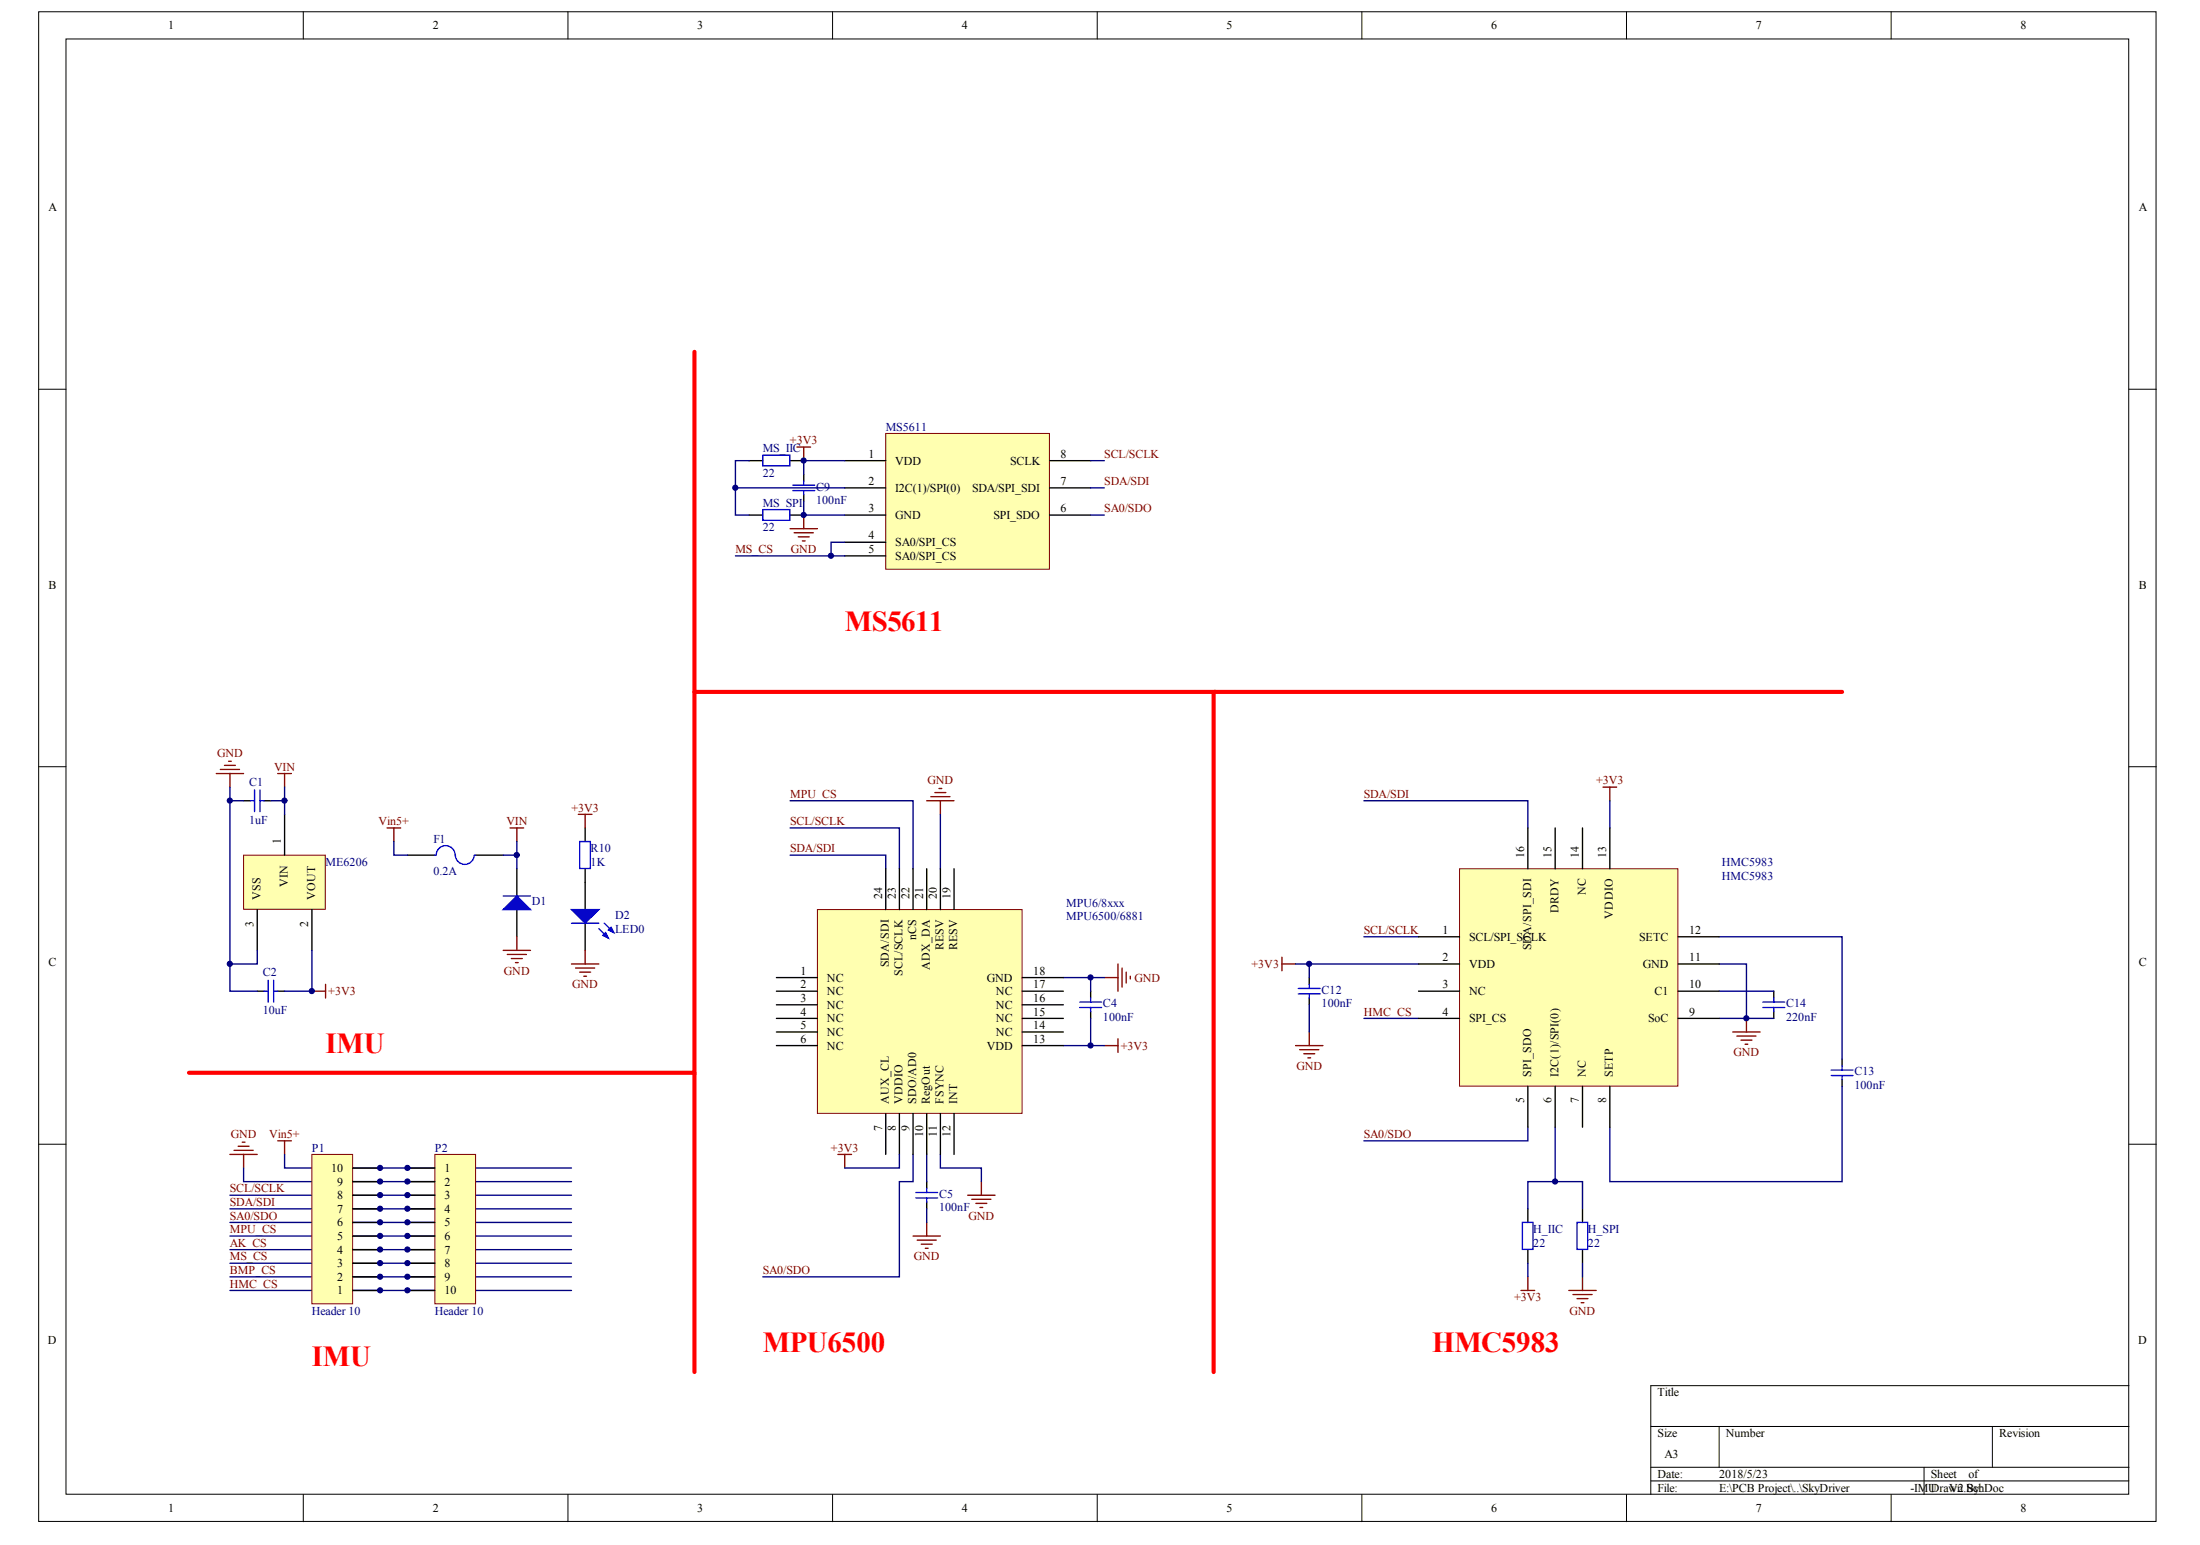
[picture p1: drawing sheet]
<svg xmlns="http://www.w3.org/2000/svg" width="288mm" height="202mm" viewBox="0 0 288 202" stroke-linecap="round" stroke-linejoin="round" font-family="sans-serif">
<g fill="#fff" stroke="#000" stroke-width=".13">
<path d="M5.1 1.5h277v197.6h-277z"/>
<path d="M8.6 5.1h269.9v190.4h-269.9z"/>
</g>
<g fill="none" stroke="#000" stroke-width=".13">
<path d="M39.7 1.5v3.6M74.3 1.5v3.6M108.9 1.5v3.6M143.6 1.5v3.6M178.2 1.5v3.6M212.8 1.5v3.6M247.5 1.5v3.6M5.1 50.9h3.5M278.6 50.9h3.6M5.1 100.3h3.5M278.6 100.3h3.6M5.1 149.7h3.5"/>
<path d="M278.6 149.7h3.6M39.7 195.5v3.6M74.3 195.5v3.6M108.9 195.5v3.6M143.6 195.5v3.6M178.2 195.5v3.6M212.8 195.5v3.6M216 186.6h62.6M216 192h62.6M216 193.8h62.6M224.9 186.6v5.4M247.5 195.5v3.6"/>
<path d="M251.8 192v3.5M260.7 186.6v5.4M278.6 181.3h-62.6v14.2"/>
</g>
<path d="M115.9 56.7h21.4v17.8h-21.4z" fill="#ffffb0" stroke="#800000" stroke-width=".13"/>
<path d="M110.5 60.3h5.4M110.5 63.8h5.4M110.5 67.4h5.4M110.5 71h5.4M110.5 72.7h5.4M137.3 60.3h5.4M137.3 63.8h5.4M137.3 67.4h5.4M31.9 104.8h.9M34.6 104.8h.8M33.7 129.7h.9M36.3 129.7h.9" fill="none" stroke="#000" stroke-width=".18"/>
<path d="M32.8 104.8h.5M33.3 103.3v2.9M34 103.3v2.9M34 104.8h.6M34.6 129.7h.5M35.1 128.3v2.8M35.8 128.3v2.8M35.8 129.7h.5" fill="none" stroke="#00f" stroke-width=".18"/>
<path d="M30.1 151h3.6M30.6 150.5h2.5M31.2 150h1.4M31.7 149.4h.4M31.9 151v1.8" fill="none" stroke="#800000" stroke-width=".18"/>
<path d="M31.9 111.9h10.7v7.1h-10.7z" fill="#ffffb0" stroke="#800000" stroke-width=".13"/>
<g fill="none" stroke="#000" stroke-width=".18">
<path d="M98 60.3h1.8M98 67.4h1.8M103.4 60.3h1.8M103.4 67.4h1.8M105.2 62.1v.8M105.2 64.7v.9M33.7 119v5.3M37.2 106.5v5.4M40.8 119v5.3M53.3 111.9h3.6M62.3 111.9h3.5M67.6 113.7v3.5"/>
<path d="M67.6 119v3.6M76.6 108.3v1.8M76.6 113.7v5.3M76.6 120.8v3.5M142.7 129.7v.9M142.7 132.4v.8M171.3 127.9v.9M171.3 130.6v.9M232.1 129.7v.9M232.1 132.4v.8M241 138.6v.9M121.3 154.6v.9"/>
<path d="M121.3 157.3v.9M199.9 158.2v1.7M207.1 158.2v1.7M241 141.3v.8M199.9 163.5v1.8M207.1 163.5v1.8"/>
</g>
<g fill="none" stroke="#800000" stroke-width=".18">
<path d="M104.3 58.5h1.8M105.2 58.5v1.8M103.4 69.2h3.6M103.9 69.7h2.5M104.5 70.2h1.4M105 70.8h.3M105.2 67.4v1.8M29.9 99.6h.4M28.3 101.2h3.6M28.8 100.7h2.5M29.4 100.1h1.4M30.1 101.2v1.8"/>
<path d="M36.3 101.2h1.8M37.2 101.2v1.8M50.6 108.3h1.8M51.5 108.3v1.8M66.7 108.3h1.8M67.6 108.3v1.8M75.7 106.5h1.8M76.6 106.5v1.8M121.3 104.8h3.5M121.8 104.2h2.5M122.3 103.7h1.5M122.9 103.2h.3"/>
<path d="M123 104.8v1.7M209.7 103h1.8M210.6 103v1.8M40.8 129.7h1.8M42.6 128.8v1.8M65.8 124.3h3.6M66.4 124.9h2.5M66.9 125.4h1.4M67.4 125.9h.4M67.6 122.6v1.7M74.8 126.1h3.6M75.3 126.7h2.5"/>
<path d="M75.9 127.2h1.4M76.4 127.7h.3M76.6 124.3v1.8M144.5 127.9h1.8M144.5 136.8h1.8M146.3 126.1v3.6M146.3 135.9v1.8M146.8 126.7v2.4M147.4 127.2v1.4M147.9 127.7v.4M167.7 126.1h1.8M167.7 125.2v1.8"/>
<path d="M169.5 136.8h3.6M170.1 137.3h2.5M170.6 137.9h1.4M171.1 138.4h.4M171.3 135v1.8M226.7 135h3.6M227.3 135.6h2.5M227.8 136.1h1.4M228.3 136.6h.4M228.5 133.2v1.8M36.3 149.3h1.8M37.2 149.3v1.7"/>
<path d="M109.6 151h1.8M110.5 151v1.8M121.3 159.9v1.8M126.6 156.4h3.6M127.2 156.9h2.5M127.7 157.4h1.4M128.2 158h.4M128.4 154.6v1.8M119.5 161.7h3.5M120 162.3h2.5M120.5 162.8h1.5M121.1 163.3h.3"/>
<path d="M199 168.8h1.8M199.9 167.1v1.7M205.3 168.8h3.6M205.8 169.4h2.5M206.4 169.9h1.4M206.9 170.4h.3M207.1 167.1v1.7"/>
</g>
<g fill="none" stroke="#000080" stroke-width=".18">
<path d="M96.2 63.8h14.3M96.2 72.7h14.3M98 60.3h-1.8v7.1h1.8M105.2 65.6v1.8h5.3M110.5 71h-1.8v1.7M110.5 60.3h-5.3v1.8M142.7 63.8h1.8M142.7 60.3h1.8M142.7 67.4h1.8M30.1 103v1.8h1.8M35.4 104.8h1.8M37.2 103v3.5"/>
<path d="M51.5 110.1v1.8h1.8M65.8 111.9h1.8M67.6 110.1v3.6M103.4 111.9h12.5v1.8M103.4 108.3h14.3v5.4M103.4 104.8h16.1v8.9M123 106.5v7.2M178.5 104.8h21.4v3.5M210.6 104.8v3.5M33.7 124.3v1.8h-3.6M40.8 124.3v5.4h-3.6M139.1 127.9h5.4"/>
<path d="M139.1 136.8h5.4M142.7 127.9v1.8M142.7 133.2v3.6M169.5 126.1h16.1M171.3 126.1v1.8M171.3 131.5v3.5M178.5 133.2h7.1M178.5 122.6h7.1M224.9 122.6h16.1v16M224.9 126.1h3.6v7.1h-3.6M224.9 129.7h7.2M228.5 133.2h3.6"/>
<path d="M30.1 158.2h44.7M30.1 159.9h44.7M30.1 156.4h44.7M31.9 152.8v1.8h42.9M37.2 151v1.8h37.6M119.5 151v3.6h-1.8v12.5h-17.9M121.3 151v3.6M121.3 158.2v1.7M123 151v1.8h5.4v1.8M199.9 147.5v1.8h-21.4M203.5 147.5v7.1h-3.6v3.6M203.5 154.6h3.6v3.6"/>
<path d="M241 142.1v12.5h-30.4v-7.1M30.1 161.7h44.7M30.1 163.5h44.7M30.1 165.3h44.7M30.1 167.1h44.7M30.1 168.8h44.7M199.9 165.3v1.8M207.1 165.3v1.8"/>
</g>
<g fill="none" stroke="#00f" stroke-width=".18">
<path d="M99.8 59.6h3.5v1.3h-3.5zM99.8 66.7h3.5v1.4h-3.5zM103.7 63.5h2.9M103.7 64.2h2.9M105.2 62.9v.6M105.2 64.2v.5M56.9 111.9h.2M57.1 111.8a1.23 1.23 0 0 1 1.2-1.2 1.23 1.23 0 0 1 1.2 1.3M59.6 111.9a1.23 1.23 0 0 0 1.2 1.2 1.23 1.23 0 0 0 1.2-1.2M62.1 111.9h.2M65.8 117.2h3.6M75.9 110.1h1.3v3.5h-1.3z"/>
<path d="M74.8 120.8h3.6M78.4 121.5l1.2 1.2M79.1 120.8l1.2 1.2M141.3 131.1h2.8M141.3 131.8h2.8M142.7 130.6v.5M142.7 131.8v.6M169.9 129.3h2.8M169.9 130h2.8M171.3 128.8v.5M171.3 130v.6M230.7 131.1h2.8"/>
<path d="M230.7 131.8h2.8M232.1 130.6v.5M232.1 131.8v.6M241 139.5v.5M119.8 156h2.9M119.8 156.7h2.9M121.3 155.5v.5M121.3 156.7v.6M199.2 159.9h1.4v3.6h-1.4zM206.4 159.9h1.3v3.6h-1.3zM239.6 140h2.9M239.6 140.7h2.9"/>
<path d="M241 140.7v.6"/>
</g>
<g fill="#00f" stroke="#00f" stroke-width=".18">
<path d="M74.8 119h3.6l-1.8 1.8z"/>
<path d="M78.9 122.4l.3-.4 .4 .7z"/>
<path d="M79.6 121.7l.4-.4 .3 .7z"/>
<path d="M65.8 119l1.8-1.8 1.8 1.8z"/>
</g>
<path d="M107 119h26.7v26.7h-26.7z" fill="#ffffb0" stroke="#800000" stroke-width=".13"/>
<g fill="none" stroke="#000" stroke-width=".18">
<path d="M115.9 113.7v5.3M117.7 113.7v5.3M119.5 113.7v5.3M121.3 113.7v5.3M123 113.7v5.3M124.8 113.7v5.3M101.6 127.9h5.4M101.6 129.7h5.4M101.6 131.5h5.4M101.6 133.2h5.4M101.6 135h5.4M101.6 136.8h5.4"/>
<path d="M133.8 127.9h5.3M133.8 129.7h5.3M133.8 131.5h5.3M133.8 133.2h5.3M133.8 135h5.3M133.8 136.8h5.3M115.9 145.7v5.3M117.7 145.7v5.3M119.5 145.7v5.3M121.3 145.7v5.3M123 145.7v5.3M124.8 145.7v5.3"/>
</g>
<path d="M117.7 151v1.8h-7.2" fill="none" stroke="#000080" stroke-width=".18"/>
<path d="M191 113.7h28.5v28.4h-28.5z" fill="#ffffb0" stroke="#800000" stroke-width=".13"/>
<g fill="none" stroke="#000" stroke-width=".18">
<path d="M199.9 108.3v5.4M203.5 108.3v5.4M207.1 108.3v5.4M210.6 108.3v5.4M185.6 122.6h5.4M185.6 126.1h5.4M185.6 129.7h5.4M185.6 133.2h5.4M219.6 122.6h5.3M219.6 126.1h5.3M219.6 129.7h5.3M219.6 133.2h5.3"/>
<path d="M199.9 142.1v5.4M203.5 142.1v5.4M207.1 142.1v5.4M210.6 142.1v5.4"/>
</g>
<path d="M30.1 104.8v24.9h3.6" fill="none" stroke="#000080" stroke-width=".18"/>
<path d="M40.8 151h5.3v19.6h-5.3z" fill="#ffffb0" stroke="#800000" stroke-width=".13"/>
<path d="M46.2 159.9h3.6M46.2 158.2h3.6M46.2 156.4h3.6M46.2 154.6h3.6M46.2 152.8h3.6M46.2 168.8h3.6M46.2 167.1h3.6M46.2 165.3h3.6M46.2 163.5h3.6M46.2 161.7h3.6" fill="none" stroke="#000" stroke-width=".18"/>
<path d="M56.9 151h5.3v19.6h-5.3z" fill="#ffffb0" stroke="#800000" stroke-width=".13"/>
<path d="M53.3 152.8h3.6M53.3 154.6h3.6M53.3 156.4h3.6M53.3 158.2h3.6M53.3 159.9h3.6M53.3 161.7h3.6M53.3 163.5h3.6M53.3 165.3h3.6M53.3 167.1h3.6M53.3 168.8h3.6" fill="none" stroke="#000" stroke-width=".18"/>
<path d="M90.9 46v94.4h-66.2M90.9 90.5h67.9v89M158.8 90.5h82.2M90.9 140.4v39.1" fill="none" stroke="#f00" stroke-width=".54"/>
<g fill="#000080" stroke="#000080" stroke-width=".13">
<circle cx="30.1" cy="126.1" r=".34"/>
<circle cx="30.1" cy="104.7" r=".34"/>
<circle cx="37.2" cy="104.7" r=".34"/>
<circle cx="40.8" cy="129.7" r=".34"/>
<circle cx="49.7" cy="168.8" r=".34"/>
<circle cx="49.7" cy="167" r=".34"/>
<circle cx="49.7" cy="165.3" r=".34"/>
<circle cx="49.7" cy="163.5" r=".34"/>
<circle cx="49.7" cy="161.7" r=".34"/>
<circle cx="49.7" cy="159.9" r=".34"/>
<circle cx="49.7" cy="158.1" r=".34"/>
<circle cx="49.7" cy="156.4" r=".34"/>
<circle cx="49.7" cy="154.6" r=".34"/>
<circle cx="49.7" cy="152.8" r=".34"/>
<circle cx="53.3" cy="168.8" r=".34"/>
<circle cx="53.3" cy="167" r=".34"/>
<circle cx="53.3" cy="165.3" r=".34"/>
<circle cx="53.3" cy="163.5" r=".34"/>
<circle cx="53.3" cy="161.7" r=".34"/>
<circle cx="53.3" cy="159.9" r=".34"/>
<circle cx="53.3" cy="158.1" r=".34"/>
<circle cx="53.3" cy="156.4" r=".34"/>
<circle cx="53.3" cy="154.6" r=".34"/>
<circle cx="53.3" cy="152.8" r=".34"/>
<circle cx="67.6" cy="111.9" r=".34"/>
<circle cx="96.2" cy="63.8" r=".34"/>
<circle cx="105.2" cy="67.4" r=".34"/>
<circle cx="105.2" cy="60.3" r=".34"/>
<circle cx="108.7" cy="72.7" r=".34"/>
<circle cx="142.7" cy="136.8" r=".34"/>
<circle cx="142.7" cy="127.9" r=".34"/>
<circle cx="171.3" cy="126.1" r=".34"/>
<circle cx="203.5" cy="154.6" r=".34"/>
<circle cx="228.5" cy="133.2" r=".34"/>
</g>
<g font-size="3.8" fill="#f00">
<text x="110.5" y="82.6">MS5611</text>
<text x="42.6" y="137.7">IMU</text>
<text x="40.8" y="178.7">IMU</text>
<text x="99.8" y="176.9">MPU6500</text>
<text x="187.4" y="176.9">HMC5983</text>
</g>
<g font-size="1.6">
<text x="22" y="3.8">1</text>
<text x="56.6" y="3.8">2</text>
<text x="91.2" y="3.8">3</text>
<text x="125.9" y="3.8">4</text>
<text x="160.5" y="3.8">5</text>
<text x="195.1" y="3.8">6</text>
<text x="229.8" y="3.8">7</text>
<text x="264.4" y="3.8">8</text>
<text x="6.3" y="27.6">A</text>
<text x="279.8" y="27.6">A</text>
<text x="113.7" y="59.9">1</text>
<text x="138.8" y="59.9">8</text>
<text x="113.7" y="63.5">2</text>
<text x="117.1" y="60.8">VDD</text>
<text x="117.1" y="64.4">I2C(1)/SPI(0)</text>
<text x="127.2" y="64.4">SDA/SPI_SDI</text>
<text x="132.2" y="60.8">SCLK</text>
<text x="138.8" y="63.5">7</text>
<text x="113.7" y="67">3</text>
<text x="113.7" y="70.6">4</text>
<text x="117.1" y="67.9">GND</text>
<text x="117.1" y="71.5">SA0/SPI_CS</text>
<text x="130" y="67.9">SPI_SDO</text>
<text x="138.8" y="67">6</text>
<text x="6.3" y="77">B</text>
<text x="113.7" y="72.4">5</text>
<text x="117.1" y="73.3">SA0/SPI_CS</text>
<text x="279.8" y="77">B</text>
<text x="188.7" y="122.2">1</text>
<text x="188.7" y="125.8">2</text>
<text x="192.2" y="123.1">SCL/SPI_SCLK</text>
<text x="214.5" y="123.1">SETC</text>
<text x="221" y="125.8">11</text>
<text x="221" y="122.2">12</text>
<text x="6.3" y="126.4">C</text>
<text x="104.7" y="127.5">1</text>
<text x="104.7" y="129.3">2</text>
<text x="104.7" y="131.1">3</text>
<text x="108.2" y="128.4">NC</text>
<text x="108.2" y="130.2">NC</text>
<text x="108.2" y="132">NC</text>
<text x="129.1" y="128.4">GND</text>
<text x="130.3" y="132">NC</text>
<text x="130.3" y="130.2">NC</text>
<text x="135.2" y="131.1">16</text>
<text x="135.2" y="129.3">17</text>
<text x="135.2" y="127.5">18</text>
<text x="188.7" y="129.3">3</text>
<text x="192.2" y="126.6">VDD</text>
<text x="192.2" y="130.2">NC</text>
<text x="215" y="126.6">GND</text>
<text x="216.5" y="130.2">C1</text>
<text x="221" y="129.3">10</text>
<text x="279.8" y="126.4">C</text>
<text x="104.7" y="132.9">4</text>
<text x="104.7" y="134.7">5</text>
<text x="104.7" y="136.4">6</text>
<text x="108.2" y="133.8">NC</text>
<text x="108.2" y="135.5">NC</text>
<text x="108.2" y="137.3">NC</text>
<text x="129.1" y="137.3">VDD</text>
<text x="130.3" y="135.5">NC</text>
<text x="130.3" y="133.8">NC</text>
<text x="135.2" y="136.4">13</text>
<text x="135.2" y="134.7">14</text>
<text x="135.2" y="132.9">15</text>
<text x="188.7" y="132.9">4</text>
<text x="192.2" y="133.8">SPI_CS</text>
<text x="215.7" y="133.8">SoC</text>
<text x="221" y="132.9">9</text>
<text x="43.3" y="153.3">10</text>
<text x="44.1" y="155.1">9</text>
<text x="58.2" y="153.3">1</text>
<text x="58.2" y="155.1">2</text>
<text x="44.1" y="160.5">6</text>
<text x="44.1" y="158.7">7</text>
<text x="44.1" y="156.9">8</text>
<text x="58.2" y="156.9">3</text>
<text x="58.2" y="158.7">4</text>
<text x="58.2" y="160.5">5</text>
<text x="44.1" y="167.6">2</text>
<text x="44.1" y="165.8">3</text>
<text x="44.1" y="164">4</text>
<text x="44.1" y="162.2">5</text>
<text x="58.2" y="162.2">6</text>
<text x="58.2" y="164">7</text>
<text x="58.2" y="165.8">8</text>
<text x="58.2" y="167.6">9</text>
<text x="44.1" y="169.4">1</text>
<text x="58.2" y="169.4">10</text>
<text x="6.3" y="175.8">D</text>
<text x="279.8" y="175.8">D</text>
<text x="216.9" y="182.7">Title</text>
<text x="216.9" y="188">Size</text>
<text x="217.8" y="190.7">A3</text>
<text x="225.8" y="188">Number</text>
<text x="261.6" y="188">Revision</text>
<text x="22" y="197.8">1</text>
<text x="56.6" y="197.8">2</text>
<text x="91.2" y="197.8">3</text>
<text x="125.9" y="197.8">4</text>
<text x="160.5" y="197.8">5</text>
<text x="195.1" y="197.8">6</text>
<text x="216.9" y="193.4">Date:</text>
<text x="216.9" y="195.2">File:</text>
<text x="224.9" y="193.4">2018/5/23</text>
<text x="224.9" y="195.2">E:\PCB Project\..\SkyDriver</text>
<text x="229.8" y="197.8">7</text>
<text x="250" y="195.2">-IMU</text>
<text x="252.7" y="193.4">Sheet</text>
<text x="252.7" y="195.2">Drawn By:</text>
<text x="255" y="195.2">V2.SchDoc</text>
<text x="257.6" y="193.4">of</text>
<text x="264.4" y="197.8">8</text>
</g>
<g font-size="1.6" fill="#000080">
<text x="99.8" y="59.2">MS_IIC</text>
<text x="115.9" y="56.3">MS5611</text>
<text x="99.8" y="62.4">22</text>
<text x="106.8" y="66">100nF</text>
<text x="106.8" y="64.2">C9</text>
<text x="99.8" y="69.5">22</text>
<text x="99.8" y="66.3">MS_SPI</text>
<text x="32.6" y="107.8">1uF</text>
<text x="32.6" y="102.8">C1</text>
<text x="42.6" y="113.3">ME6206</text>
<text x="56.7" y="110.3">F1</text>
<text x="77.3" y="113.3">1K</text>
<text x="77.3" y="111.5">R10</text>
<text x="225.3" y="113.3">HMC5983</text>
<text x="56.7" y="114.5">0.2A</text>
<text x="69.6" y="118.5">D1</text>
<text x="139.5" y="118.6">MPU6/8xxx</text>
<text x="225.3" y="115.1">HMC5983</text>
<text x="80.5" y="120.2">D2</text>
<text x="80.5" y="122">LED0</text>
<text x="139.5" y="120.4">MPU6500/6881</text>
<text x="34.4" y="127.7">C2</text>
<text x="144.3" y="131.8">C4</text>
<text x="172.9" y="131.8">100nF</text>
<text x="172.9" y="130">C12</text>
<text x="233.7" y="131.8">C14</text>
<text x="34.4" y="132.7">10uF</text>
<text x="144.3" y="133.6">100nF</text>
<text x="233.7" y="133.6">220nF</text>
<text x="242.6" y="142.5">100nF</text>
<text x="242.6" y="140.7">C13</text>
<text x="40.8" y="150.7">P1</text>
<text x="56.9" y="150.7">P2</text>
<text x="122.9" y="158.5">100nF</text>
<text x="122.9" y="156.7">C5</text>
<text x="200.6" y="161.4">H_IIC</text>
<text x="207.8" y="161.4">H_SPI</text>
<text x="200.6" y="163.1">22</text>
<text x="207.8" y="163.1">22</text>
<text x="40.8" y="172">Header 10</text>
<text x="56.9" y="172">Header 10</text>
</g>
<g font-size="1.6" fill="#800000">
<text x="103.4" y="58.1">+3V3</text>
<text x="144.5" y="59.9">SCL/SCLK</text>
<text x="144.5" y="63.5">SDA/SDI</text>
<text x="144.5" y="67">SA0/SDO</text>
<text x="96.2" y="72.4">MS_CS</text>
<text x="103.5" y="72.3">GND</text>
<text x="28.4" y="99.1">GND</text>
<text x="35.9" y="100.8">VIN</text>
<text x="49.5" y="108">Vin5+</text>
<text x="66.3" y="108">VIN</text>
<text x="74.8" y="106.2">+3V3</text>
<text x="103.4" y="104.4">MPU_CS</text>
<text x="103.4" y="108">SCL/SCLK</text>
<text x="121.4" y="102.6">GND</text>
<text x="178.5" y="104.4">SDA/SDI</text>
<text x="208.8" y="102.6">+3V3</text>
<text x="103.4" y="111.5">SDA/SDI</text>
<text x="178.5" y="122.2">SCL/SCLK</text>
<text x="43" y="130.2">+3V3</text>
<text x="65.9" y="127.5">GND</text>
<text x="74.9" y="129.3">GND</text>
<text x="148.4" y="128.4">GND</text>
<text x="163.8" y="126.6">+3V3</text>
<text x="146.6" y="137.3">+3V3</text>
<text x="178.5" y="132.9">HMC_CS</text>
<text x="169.6" y="140">GND</text>
<text x="226.8" y="138.2">GND</text>
<text x="30.2" y="148.9">GND</text>
<text x="35.2" y="148.9">Vin5+</text>
<text x="178.5" y="148.9">SA0/SDO</text>
<text x="108.7" y="150.7">+3V3</text>
<text x="30.1" y="159.6">SA0/SDO</text>
<text x="30.1" y="156">SCL/SCLK</text>
<text x="30.1" y="157.8">SDA/SDI</text>
<text x="30.1" y="161.4">MPU_CS</text>
<text x="126.7" y="159.6">GND</text>
<text x="30.1" y="163.1">AK_CS</text>
<text x="30.1" y="164.9">MS_CS</text>
<text x="30.1" y="166.7">BMP_CS</text>
<text x="99.8" y="166.7">SA0/SDO</text>
<text x="119.6" y="164.9">GND</text>
<text x="30.1" y="168.5">HMC_CS</text>
<text x="198.1" y="170.2">+3V3</text>
<text x="205.4" y="172">GND</text>
</g>
<g font-size="1.5">
<text x="36.8" y="110.5" transform="rotate(-90 36.8 110.5)">1</text>
<text x="199.4" y="112.2" transform="rotate(-90 199.4 112.2)">16</text>
<text x="203" y="112.2" transform="rotate(-90 203 112.2)">15</text>
<text x="206.6" y="112.2" transform="rotate(-90 206.6 112.2)">14</text>
<text x="210.2" y="112.2" transform="rotate(-90 210.2 112.2)">13</text>
<text x="34.1" y="117.8" transform="rotate(-90 34.1 117.8)">VSS</text>
<text x="37.7" y="116" transform="rotate(-90 37.7 116)">VIN</text>
<text x="41.2" y="117.8" transform="rotate(-90 41.2 117.8)">VOUT</text>
<text x="115.4" y="117.6" transform="rotate(-90 115.4 117.6)">24</text>
<text x="117.2" y="117.6" transform="rotate(-90 117.2 117.6)">23</text>
<text x="119" y="117.6" transform="rotate(-90 119 117.6)">22</text>
<text x="120.8" y="117.6" transform="rotate(-90 120.8 117.6)">21</text>
<text x="122.6" y="117.6" transform="rotate(-90 122.6 117.6)">20</text>
<text x="124.4" y="117.6" transform="rotate(-90 124.4 117.6)">19</text>
<text x="203.9" y="119.5" transform="rotate(-90 203.9 119.5)">DRDY</text>
<text x="207.5" y="117.1" transform="rotate(-90 207.5 117.1)">NC</text>
<text x="33.2" y="121.2" transform="rotate(-90 33.2 121.2)">3</text>
<text x="40.3" y="121.2" transform="rotate(-90 40.3 121.2)">2</text>
<text x="119.9" y="123" transform="rotate(-90 119.9 123)">nCS</text>
<text x="123.5" y="124.3" transform="rotate(-90 123.5 124.3)">RESV</text>
<text x="125.2" y="124.3" transform="rotate(-90 125.2 124.3)">RESV</text>
<text x="200.3" y="124.3" transform="rotate(-90 200.3 124.3)">SDA/SPI_SDI</text>
<text x="211.1" y="120.2" transform="rotate(-90 211.1 120.2)">VDDIO</text>
<text x="116.3" y="126.6" transform="rotate(-90 116.3 126.6)">SDA/SDI</text>
<text x="118.1" y="127.7" transform="rotate(-90 118.1 127.7)">SCL/SCLK</text>
<text x="121.7" y="126.9" transform="rotate(-90 121.7 126.9)">ADX_DA</text>
<text x="200.3" y="140.9" transform="rotate(-90 200.3 140.9)">SPI_SDO</text>
<text x="203.9" y="140.9" transform="rotate(-90 203.9 140.9)">I2C(1)/SPI(0)</text>
<text x="207.5" y="140.9" transform="rotate(-90 207.5 140.9)">NC</text>
<text x="211.1" y="140.9" transform="rotate(-90 211.1 140.9)">SETP</text>
<text x="115.4" y="147.9" transform="rotate(-90 115.4 147.9)">7</text>
<text x="116.3" y="144.5" transform="rotate(-90 116.3 144.5)">AUX_CL</text>
<text x="117.2" y="147.9" transform="rotate(-90 117.2 147.9)">8</text>
<text x="118.1" y="144.5" transform="rotate(-90 118.1 144.5)">VDDIO</text>
<text x="119" y="147.9" transform="rotate(-90 119 147.9)">9</text>
<text x="119.9" y="144.5" transform="rotate(-90 119.9 144.5)">SDO/AD0</text>
<text x="120.8" y="148.7" transform="rotate(-90 120.8 148.7)">10</text>
<text x="121.7" y="144.5" transform="rotate(-90 121.7 144.5)">RegOut</text>
<text x="122.6" y="148.7" transform="rotate(-90 122.6 148.7)">11</text>
<text x="123.5" y="144.5" transform="rotate(-90 123.5 144.5)">FSYNC</text>
<text x="124.4" y="148.7" transform="rotate(-90 124.4 148.7)">12</text>
<text x="125.2" y="144.5" transform="rotate(-90 125.2 144.5)">INT</text>
<text x="199.4" y="144.4" transform="rotate(-90 199.4 144.4)">5</text>
<text x="203" y="144.4" transform="rotate(-90 203 144.4)">6</text>
<text x="206.6" y="144.4" transform="rotate(-90 206.6 144.4)">7</text>
<text x="210.2" y="144.4" transform="rotate(-90 210.2 144.4)">8</text>
</g>
</svg>
